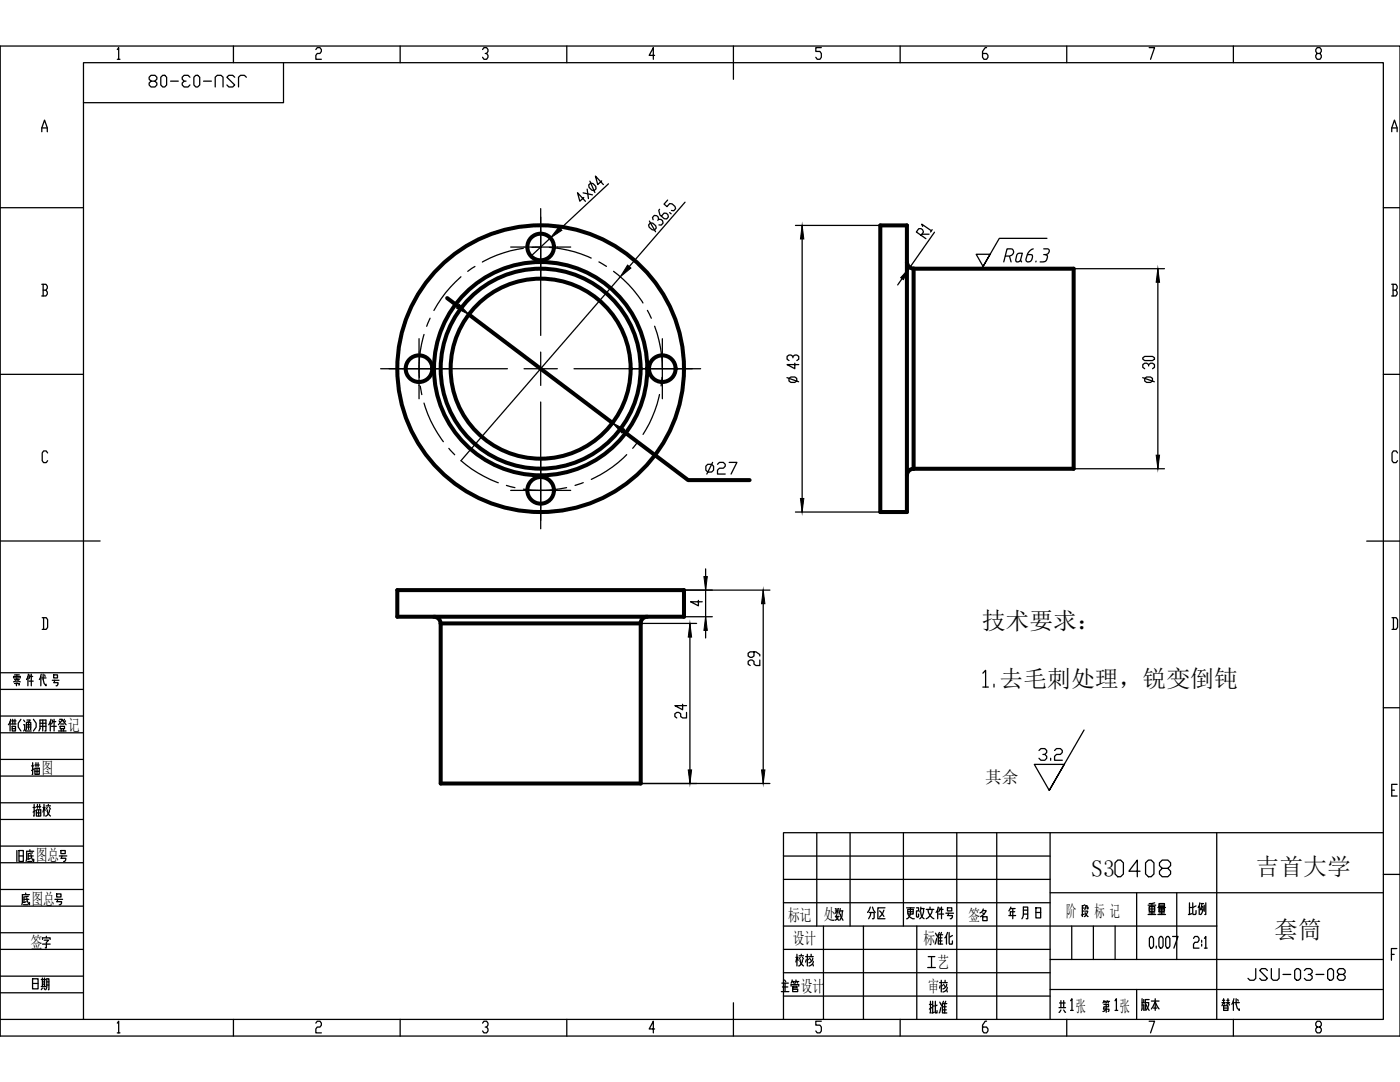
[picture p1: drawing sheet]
<svg xmlns="http://www.w3.org/2000/svg" width="279mm" height="216mm" viewBox="0 0 279 216" stroke-linecap="round" stroke-linejoin="round" font-family="sans-serif">
<!-- layer: 5 -->
<g fill="none" stroke="#000" stroke-width=".25">
<path d="M46.6 9.2v3.3M56.6 12.5v8h-39.9M79.9 9.2v3.3M113.1 9.2v3.3M146.4 9.2v6.6M179.6 9.2v3.3M212.9 9.2v3.3M246.1 9.2v3.3M0 41.4h16.7M276.1 41.4h3.3M0 74.7h16.7M276.1 74.7h3.3"/>
<path d="M0 108h20M272.8 108h6.6M276.1 141.2h3.3M276.1 166.2h-119.7v37.2M276.1 174.5h3.3M0 203.4h276.1v-190.9h-259.4v190.9M46.6 203.4v3.3M79.9 203.4v3.3M113.1 203.4v3.3M146.4 200.1v6.6M179.6 203.4v3.3M212.9 203.4v3.3"/>
<path d="M246.1 203.4v3.3"/>
</g>
<!-- layer: 9 -->
<path d="M0 9.2h279.4v197.5h-279.4z" fill="none" stroke="#000" stroke-width=".25"/>
<!-- layer: 10 -->
<g fill="none" stroke="#000" stroke-width=".25">
<path d="M23.4 9.9l.3-.4v2.3M23.4 11.8h.5M63 9.9l.3-.4h.6l.2 .4v.4l-.2 .4h-.6l-.3 .3v.8h1.1M96.3 9.9l.3-.4h.5l.3 .4v.4l-.3 .4h-.3M97.1 10.7l.3 .3v.4l-.3 .4h-.5l-.3-.4M130.6 11h-1l.8-1.5v2.3M163.9 9.5h-1.1v.8h.8l.3 .4v.7l-.3 .4h-.5l-.3-.4M196.9 9.5h-.3l-.5 .8v1.1l.3 .4h.5l.3-.4v-.4l-.3-.3h-.8M229.3 9.5h1.1l-.8 2.3M262.9 10.7l-.3-.4v-.4l.3-.4h.5l.3 .4v.4l-.3 .4h-.5l-.3 .3v.4l.3 .4h.5l.3-.4v-.4l-.3-.3M8.3 26.3v-.8l.6-1.5 .5 1.5v.8M8.3 25.5h1.1"/>
<path d="M116.4 38.5l1.8 .4M116.5 39.4l-.8 .8-.4-1.7 1.5 1.7M117.2 37.7l.2 1.9M117.5 36.9l.4-.4 .5 .1 .5 .6 .1 .5-.4 .3-.5-.1-.5-.5zM117.7 36.2l1 2.2M120.1 36.1l-.8 .7-.5-1.7 1.6 1.7M121.4 36.7l-9.6 8.9M133.2 39.9l-.7 .8 .6 .5 .5-.6 .5 .1 .6 .5 .1 .4-.3 .5-.5-.1M277.7 26.3v-.8l.6-1.5 .5 1.5v.8M277.7 25.5h1.1M8.3 56.7h.9l.2 .4v.4l-.2 .4M8.6 57.9h.6l.2 .4v.4l-.2 .4h-.9"/>
<path d="M8.6 56.7v2.4M92 55.2l-.1 .1a23.7 23.7 0 0 0-5.3 6.7M94.8 53.2l-1.5 .9M104.4 49.6a23.8 23.8 0 0 0-8.1 2.7M107.9 49.3l-1.7 .1M107.9 46v3.3h-6M107.9 41.6v25.3M109.6 49.4h.8a23.3 23.3 0 0 1 7.6 2.1M109.9 47.5l-3.9 3.6M113.9 49.3h-6v3.3M119.5 52.3l1.5 .8M122.4 54.1a23.2 23.2 0 0 1 5.9 6.4"/>
<path d="M123.8 55.2l-31.8 36.7a24.1 24.1 0 0 0 7.4 4.4M129.6 44.1l1.2 2.1M129.8 44.5h.5l.6 .5 .1 .5-.4 .4-.4-.1-.6-.5-.2-.4zM130.3 43.9l-.1-.5 .4-.4h.4l.3 .3 .1 .5-.1 .2M131.4 43.8h.5l.3 .2 .1 .5-.3 .4h-.5M131.6 41.8l-.1 .2 .2 .9 .9 .7 .5 .1 .3-.4-.1-.5-.3-.2-.5-.1-.5 .6M133.6 42.4l.3 .3M136.7 40.3l-11.1 12.9M158.8 45h16.9M160.1 45v57.2M183.8 47l.5-.7-.2-.5-.3-.2h-.5l-.4 .7 1.9 1.3M184 46.7h1.4"/>
<path d="M184.1 45.2l-.1-.5 1.9 1.4M186 45.8l-.3 .5M186.5 46.3l-7.3 10.6M214.3 53.6h18.1M231.1 53.6v39.9M277.7 56.7h.9l.2 .4v.4l-.2 .4M278 57.9h.6l.2 .4v.4l-.2 .4h-.9M278 56.7v2.4M76 73.6h25.3M83.6 67.6v6h-3.3M83.9 77l.3 1.7M84.6 66.7l-.1 .5a23.5 23.5 0 0 0-.8 8.1"/>
<path d="M85.8 63.5l-.6 1.6M87 73.6h-3.4v6M107.9 70.3v3.3h-3.3M111.2 73.6h-3.3v3.3M114.6 73.6h25.2M129.2 61.9l.8 1.6M130.6 65.1l.1 .1a24.3 24.3 0 0 1 1.5 8.4M131.6 78.7l-.1 .5a24.3 24.3 0 0 1-3.2 7.5M132.1 75.3l-.2 1.7M132.2 67.6v6h-3.3M135.5 73.6h-3.3v6M157.1 75.4l2.3 .8"/>
<path d="M157.5 75.5l.3-.3h.8l.4 .3v.5l-.4 .3h-.8l-.3-.3zM158.2 71.4v-.3l-.3-.3h-.4l-.4 .3v.6l.4 .2M158.2 71.1l.4-.3h.4l.4 .3v.6l-.4 .2M158.6 72.5v1.1l-1.5-.9h2.3M228 75.4l2.4 .8M228.1 71.4l.4-.3h1.5l.4 .3v.3l-.4 .2h-1.5l-.4-.2zM228.5 75.5l.3-.3h.8l.4 .3v.5l-.4 .3h-.8l-.3-.3zM229.2 73v-.3l-.3-.2h-.4l-.4 .2v.6l.4 .3M229.2 72.7l.4-.2h.4l.4 .2v.6l-.4 .3M9.5 90.4l-.3-.4h-.5l-.3 .4v1.5l.3 .4h.5l.3-.4M84.6 80.4a23.6 23.6 0 0 0 3.9 7.7M89.6 89.5l1.1 1.2"/>
<path d="M101.1 96.9l1.7 .4M107.9 94.5v3.4h-6M107.9 80.2v25.3M113.1 97.3a24.1 24.1 0 0 1-8.6 .3M113.9 97.9h-6v3.3M116.4 96.3l-1.6 .6M125.1 90.7a23.5 23.5 0 0 1-7.1 5M127.4 88.1l-1.1 1.4M214.3 93.5h18.1M278.9 90.4l-.3-.4h-.5l-.3 .4v1.5l.3 .4h.5l.3-.4M134.9 117.8h18.7M139.4 119.8v1.1l-1.6-.8h2.3"/>
<path d="M140.8 113.5v13.8M152.3 117.8v38.5M158.8 102.2h16.9M0 137.6h16.7M0 134.2h16.7M2.7 136.1l.4-.2 .3-.5 .3 .5 .3 .2M2.7 135.3v-.3h1.3v.3M2.9 136.4h1l-.2 .3M2.9 135.6h.2M2.9 135.3h.3M2.9 134.7h1M3.2 136.1h.4"/>
<path d="M3.3 136.4v.4M3.4 134.7v.7M3.6 135.3h.3M3.7 135.6h.2M5.6 135v1.8M5.7 134.5l-.4 1.1M5.8 135.9h.8M5.9 135l-.1 .4M5.9 134.7v.3h.6M6.2 134.5v2.3M8.1 135v1.8M8.2 134.5l-.3 1.1"/>
<path d="M8.3 135.3h.9M8.4 123.3h.8l.3 .3v1.6l-.3 .4h-.8M8.6 134.5v1.1l.2 .8 .4 .4v-.3M8.7 123.3v2.3M8.9 134.7l.1 .3M10.4 135.7h1.4M10.7 134.7h.8v.6h-.8zM10.7 136.2h.9v.3l-.2 .3h-.2M10.9 135.7l-.1 .5M127.9 124.4h11.1M136.5 123.1h5.7M137.7 124.4v31.9"/>
<path d="M150.5 130.1v.8l-.4 .3h-.4l-.4-.3v-.6l.4-.2h1.2l.7 .5v.3M151.6 131.7v1.1h-.7l-.4-.3v-.5l-.4-.3h-.4l-.4 .3v.5l.4 .3M277.8 123.3h.8l.3 .3v1.6l-.3 .4h-.8M278.1 123.3v2.3M0 146.2h16.7M0 142.9h16.7M0 154.9h16.7M0 151.5h16.7M2 144v1.9M2.1 143.5l-.2 .8-.2 .3M2.2 144.5h1M2.3 143.8h.9"/>
<path d="M2.4 144.9h.7v1h-.7zM2.4 145.4h.7M2.5 143.5v1M3 143.5v1M4.2 143.5l-.6 .8v.8l.6 .8M4.7 144.6h.2v.9l-.2 .4M4.7 143.7l.2 .3M4.9 145.5l.2 .4h1.1M5.3 145.5v-1.4h.8v1.4h-.1M5.3 144.6h.8M5.3 145.1h.8M5.4 143.7h.6l-.3 .4v1.4"/>
<path d="M5.6 144l.1 .1M6.7 143.5l.5 .8v.8l-.5 .8M7.8 145.9l.2-.5v-1.7h1.2v2.2h-.2M8 144.9h1.2M8 144.3h1.2M8.5 143.7v2.2M10 144v1.9M10.2 143.5l-.5 1.1M10.3 144.9h.9M10.5 144l-.2 .5M10.5 143.7v.3h.6M10.8 143.5v2.4"/>
<path d="M11.7 145.9h1.5M11.8 143.8l.2 .3M11.9 143.5h.5v.2l-.7 .9M12 144.9h.9v.5h-.9zM12.1 144.5h.7M12.2 145.4v.5M12.4 143.7l.8 .9M12.7 145.4v.5M12.9 143.5l-.2 .3M13.1 143.8l-.2 .3M127.9 156.3h25.7M136.2 140.5v1.1l-1.5-.8h2.3"/>
<path d="M137 142.2v1.1h-.8l-.4-.3v-.6l-.3-.2h-.4l-.4 .2v.6l.4 .3M277.7 157.7h.6M278.8 156.5h-1.1v2.3h1.1M0 163.5h16.7M0 160.2h16.7M0 172.1h16.7M0 168.8h16.7M0 177.5h16.7M3.4 169.7v2.2M3.8 169.7h.9v2.2h-.9zM3.8 170.8h.9M5.5 171.9h.9"/>
<path d="M5.6 170.8h1M6 169.6v.3M6.1 171.3l-.6 .1M6.2 170.5l.1 .6 .4 .8v-.5M6.5 170.2l-.9 .1v1.1M6.7 169.9h-1.4l-.1 2M11.8 170.8h1.5M12.1 169.7h.9v.6h-.9zM12.1 171.3h1v.3l-.2 .3h-.2M12.4 170.8l-.1 .5M156.4 170.8h53.2M156.4 175.5h53.2"/>
<path d="M163 166.2v18.6M169.7 166.2v18.6M180.3 166.2v18.6M190.9 166.2v37.2M198.9 166.2v37.2M209.6 178.1h66.5M209.6 166.2v37.2M226.8 178.1v13.4M234.8 178.1v13.4M242.8 166.2v37.2M0 180.8h16.7M0 189.4h16.7"/>
<path d="M0 186.1h16.7M0 194.8h16.7M0 198.1h16.7M8.5 187.5v-.4h1.5v.4M8.5 188.4h1.5M8.8 187.6h.9l-.5 .5v1h-.2M9.2 186.8v.3M155.9 197.9h1.5M156 196.2h1.3M156.1 196.9h1.1M156.4 189.4h53.2M156.4 180.1h53.2"/>
<path d="M156.4 184.8h86.4M156.4 194.1h53.2M156.4 198.8h53.2M156.7 196.2v1.7M157.9 196.8v-.3h1.5v.3M158.1 195.5l-.2 .7M158.2 197.1h.9v-.3h-.9v1.1h1v-.5h-1M158.3 195.9l.1 .3M158.6 196.3v.2M158.9 195.5l-.3 .7M159.1 195.9l.1 .3M164.3 184.8v18.6"/>
<path d="M166.7 181.8h.7M166.7 182.9h.8M166.7 181.3l.1 .2M166.9 182.5l-.1 .5 .6 .6M167 181.3v1.1M167.3 182.1l-.3-.3-.3 .4M167.3 182.9l-.1 .4-.5 .3M167.4 181.3l-.1 .2M167.7 182.4l.5 1.2M167.7 181.8h.5M167.7 181.3l-.2 1.1M168.1 181.8l-.1 1.1-.4 .7"/>
<path d="M172.3 184.8v18.6M183 184.8v18.6M187.6 196.7l-.1 .5M187.9 195.6v2.3M188 196.5l.1 .2M188.3 196.4l.3 .5M188.9 196.4a.9 .9 0 0 1-.7 .9M189 197a.89 .89 0 0 1-.8 .9M196.1 181.7h.7v.1l-.5 .7-.6 .4M196.1 182.9h.9v.8h-.9zM196.1 182.2l.2 .3M196.2 181.4l-.3 .6-.3 .2"/>
<path d="M201.3 182.7h1.4M201.6 181.3h1M201.7 181l-.4 .8M202.1 181.3v2M202.5 181.9h-.9v.8M203.9 183.3l.3-.8v-1.5h.9v2.3h-.3M204.2 181.6h.9M204.2 182.4h.9M206.7 181.1h1v2.1h-1zM206.7 182.1h1M209.6 191.5h66.5M209.6 197.4h66.5"/>
<path d="M216 181.2h.4M216 181.8h.4M216.4 182.4l-.6 .2M216.5 180.6l-.5 .1v2.2M216.6 181.8h.5a1.22 1.22 0 0 1-.7 1.1M216.6 182.1l.5 .8M217.1 181v.3h-.1v-.6h-.3l-.2 .8M220.3 199.7l-.2 .4M220.3 199.8h.4M220.4 199.8l.2 .3M221 199.7l-.2 .4M221 199.8h.4"/>
<path d="M221 199.8l.2 .3M222.5 199.7l.3-.4v2.3M229.7 186.9h.2l.3 .3v1.6l-.3 .4h-.2l-.3-.4v-1.6zM230.8 188.8v.4M231.6 186.9h.2l.3 .3v1.6l-.3 .4h-.2l-.3-.4v-1.6zM232.9 186.9h.3l.3 .3v1.6l-.3 .4h-.3l-.3-.4v-1.6zM234 186.9h1.1l-.8 2.3M238.2 187.2l.3-.3h.5l.3 .3v.4l-.3 .4h-.5l-.3 .4v.8h1.1M239.8 187.6v.4M239.8 188.4v.4M240.4 187.2l.2-.3v2.3M240.4 189.2h.5"/>
<path d="M277.7 190.4h.5M278.8 189.3h-1.1v2.3M23.4 204.2l.3-.4v2.3M23.4 206.1h.5M63 204.2l.3-.4h.6l.2 .4v.4l-.2 .3h-.6l-.3 .4v.8h1.1M96.3 204.2l.3-.4h.5l.3 .4v.4l-.3 .3h-.3M97.1 204.9l.3 .4v.4l-.3 .4h-.5l-.3-.4M130.6 205.3h-1l.8-1.5v2.3M163.9 203.8h-1.1v.8h.8l.3 .3v.8l-.3 .4h-.5l-.3-.4M196.9 203.8h-.3l-.5 .8v1.1l.3 .4h.5l.3-.4v-.4l-.3-.4h-.8M220.3 200.4h.9v.5h-.9l-.1 .5h1.1v.3l-.2 .1M220.8 201.4l-.5 .4h-.2"/>
<path d="M220.8 200.4v1.6M222.5 201.6h.6M229.3 203.8h1.1l-.8 2.3M262.9 204.9l-.3-.3v-.4l.3-.4h.5l.3 .4v.4l-.3 .3h-.5l-.3 .4v.4l.3 .4h.5l.3-.4v-.4l-.3-.4"/>
</g>
<!-- layer: SLD-0 -->
<path d="M213.9 184.8v6.7M218.2 184.8v6.7M222.5 184.8v6.7" fill="none" stroke="#000" stroke-width=".25"/>
<!-- layer: 0 -->
<g fill="none" stroke="#000" stroke-width=".8">
<path d="M89.2 59.5l2.2 1.6M175.7 45h5.3v57.2h-5.3zM181 52.3a1.32 1.32 0 0 0 1.3 1.3M182.3 53.6h32v39.9h-32zM93.6 62.8l28.6 21.6M124.4 86l12.9 9.8h12.3M182.3 93.5a1.32 1.32 0 0 0-1.3 1.4M79.3 117.8h57.2v5.3h-57.2zM86.6 123.1a1.32 1.32 0 0 1 1.3 1.3M87.9 124.4h40v31.9h-40zM129.2 123.1a1.32 1.32 0 0 0-1.4 1.3"/>
<circle cx="107.9" cy="49.3" r="2.66"/>
<circle cx="83.6" cy="73.6" r="2.66"/>
<circle cx="107.9" cy="73.6" r="28.6"/>
<circle cx="107.9" cy="73.6" r="20"/>
<circle cx="107.9" cy="73.6" r="18"/>
<circle cx="107.9" cy="73.6" r="21.3"/>
<circle cx="132.2" cy="73.6" r="2.66"/>
<circle cx="107.9" cy="97.8" r="2.66"/>
</g>
<!-- layer: 10 -->
<g fill="#000" stroke="#000" stroke-width=".2">
<path d="M111.5 45.3l.6 .7-2.2 1.5zM125.2 52.9l.7 .6-2.1 1.7zM160.1 45l.3 2.7h-.7zM181.6 53.4l-1.3 2.4-.6-.4zM231.1 53.6l.3 2.7h-.7zM230.7 90.8h.7l-.3 2.7zM140.5 115h.7l-.4 2.8zM152.3 117.8l.4 2.7h-.7zM159.7 99.5h.7l-.3 2.7zM137.7 124.4l.3 2.7h-.6zM140.8 123.1l.4 2.7h-.7zM137.4 153.6h.6l-.3 2.7z"/>
<path d="M152 153.6h.7l-.4 2.7z"/>
</g>
<!-- layer: 0 -->
<path d="M91.7 60.7l1.9 2.1-2.5-1.3zM122.2 84.4l2.5 1.3-.6 .7z" fill="#000" stroke="#000" stroke-width=".2"/>
<path d="M196.2 134.3l.5-.5v3.3M196.2 137.1h1.1M198.4 136.5v.6" fill="none" stroke="#000" stroke-width=".25"/>
<path d="M208.9 47.6h-9.5l-3.2 5.6 1.4-2.5h-2.8l1.4 2.5M216.3 145.7l-6.9 12 3-5.2h-6l3 5.2" fill="none" stroke="#000" stroke-width=".25"/>
<text font-size="6.6" x="221.5" y="176">0408</text>
<text font-size="6.2" x="199.3" y="53.6">Ra6.3</text>
<g font-size="5.7">
<text x="28.9" y="18.7">JSU-03-08</text>
<text x="140.1" y="96">27</text>
<text x="206.4" y="153.1">3.2</text>
<text x="5.6" y="164">描校</text>
<text x="228.2" y="183.8">重量</text>
<text x="236.4" y="183.8">比例</text>
<text x="158" y="194">校核</text>
<text x="248.4" y="196.8">JSU-03-08</text>
<text x="226.8" y="202.8">版本</text>
<text x="243.1" y="202.8">替代</text>
</g>
<g font-size="5.3">
<text x="3.5" y="181.7">底图总号号</text>
<text x="172.2" y="184.5">分区</text>
<text x="179.9" y="184.5">更改文件号</text>
<text x="185.6" y="189.4">准化</text>
<text x="5.6" y="198.6">日期</text>
<text x="184.5" y="203.2">批准</text>
</g>
<g font-size="4.9">
<text x="9.2" y="155.6" transform="rotate(-90 9.2 155.6)">描图</text>
<text x="188" y="194.4" transform="rotate(-90 188 194.4)">工艺</text>
</g>
<g font-size="4.8">
<text x="195.9" y="125.4">技术要求：</text>
<text x="199.5" y="137.1">去毛刺处理，锐变倒钝</text>
<text x="217.8" y="174.9">S3</text>
<text x="250.6" y="174.6">吉首大学</text>
<text x="254.3" y="187.1">套筒</text>
</g>
<text font-size="4" x="213.8" y="203.2" transform="rotate(-90 213.8 203.2)">共 张</text>
<g font-size="3.3">
<text x="13.6" y="145.9">记</text>
<text x="8.3" y="154.5">图</text>
<text x="196.6" y="156.1">其余</text>
<text x="7.2" y="171.9">图总</text>
<text x="6.3" y="180.5">图总</text>
<text x="157.3" y="183.7">标记</text>
<text x="164.4" y="183.6">处</text>
<text x="193.3" y="183.7">签</text>
<text x="212.7" y="182.9">阶</text>
<text x="218.4" y="182.9">标 记</text>
<text x="6.2" y="189.1">签</text>
<text x="158.2" y="188.3">设计</text>
<text x="184.3" y="188.4">标</text>
<text x="159.8" y="197.9">设计</text>
<text x="185.2" y="197.9">审</text>
<text x="187.1" y="193.1">艺</text>
<text x="214.7" y="202">张</text>
<text x="223.5" y="202">张</text>
</g>
</svg>
